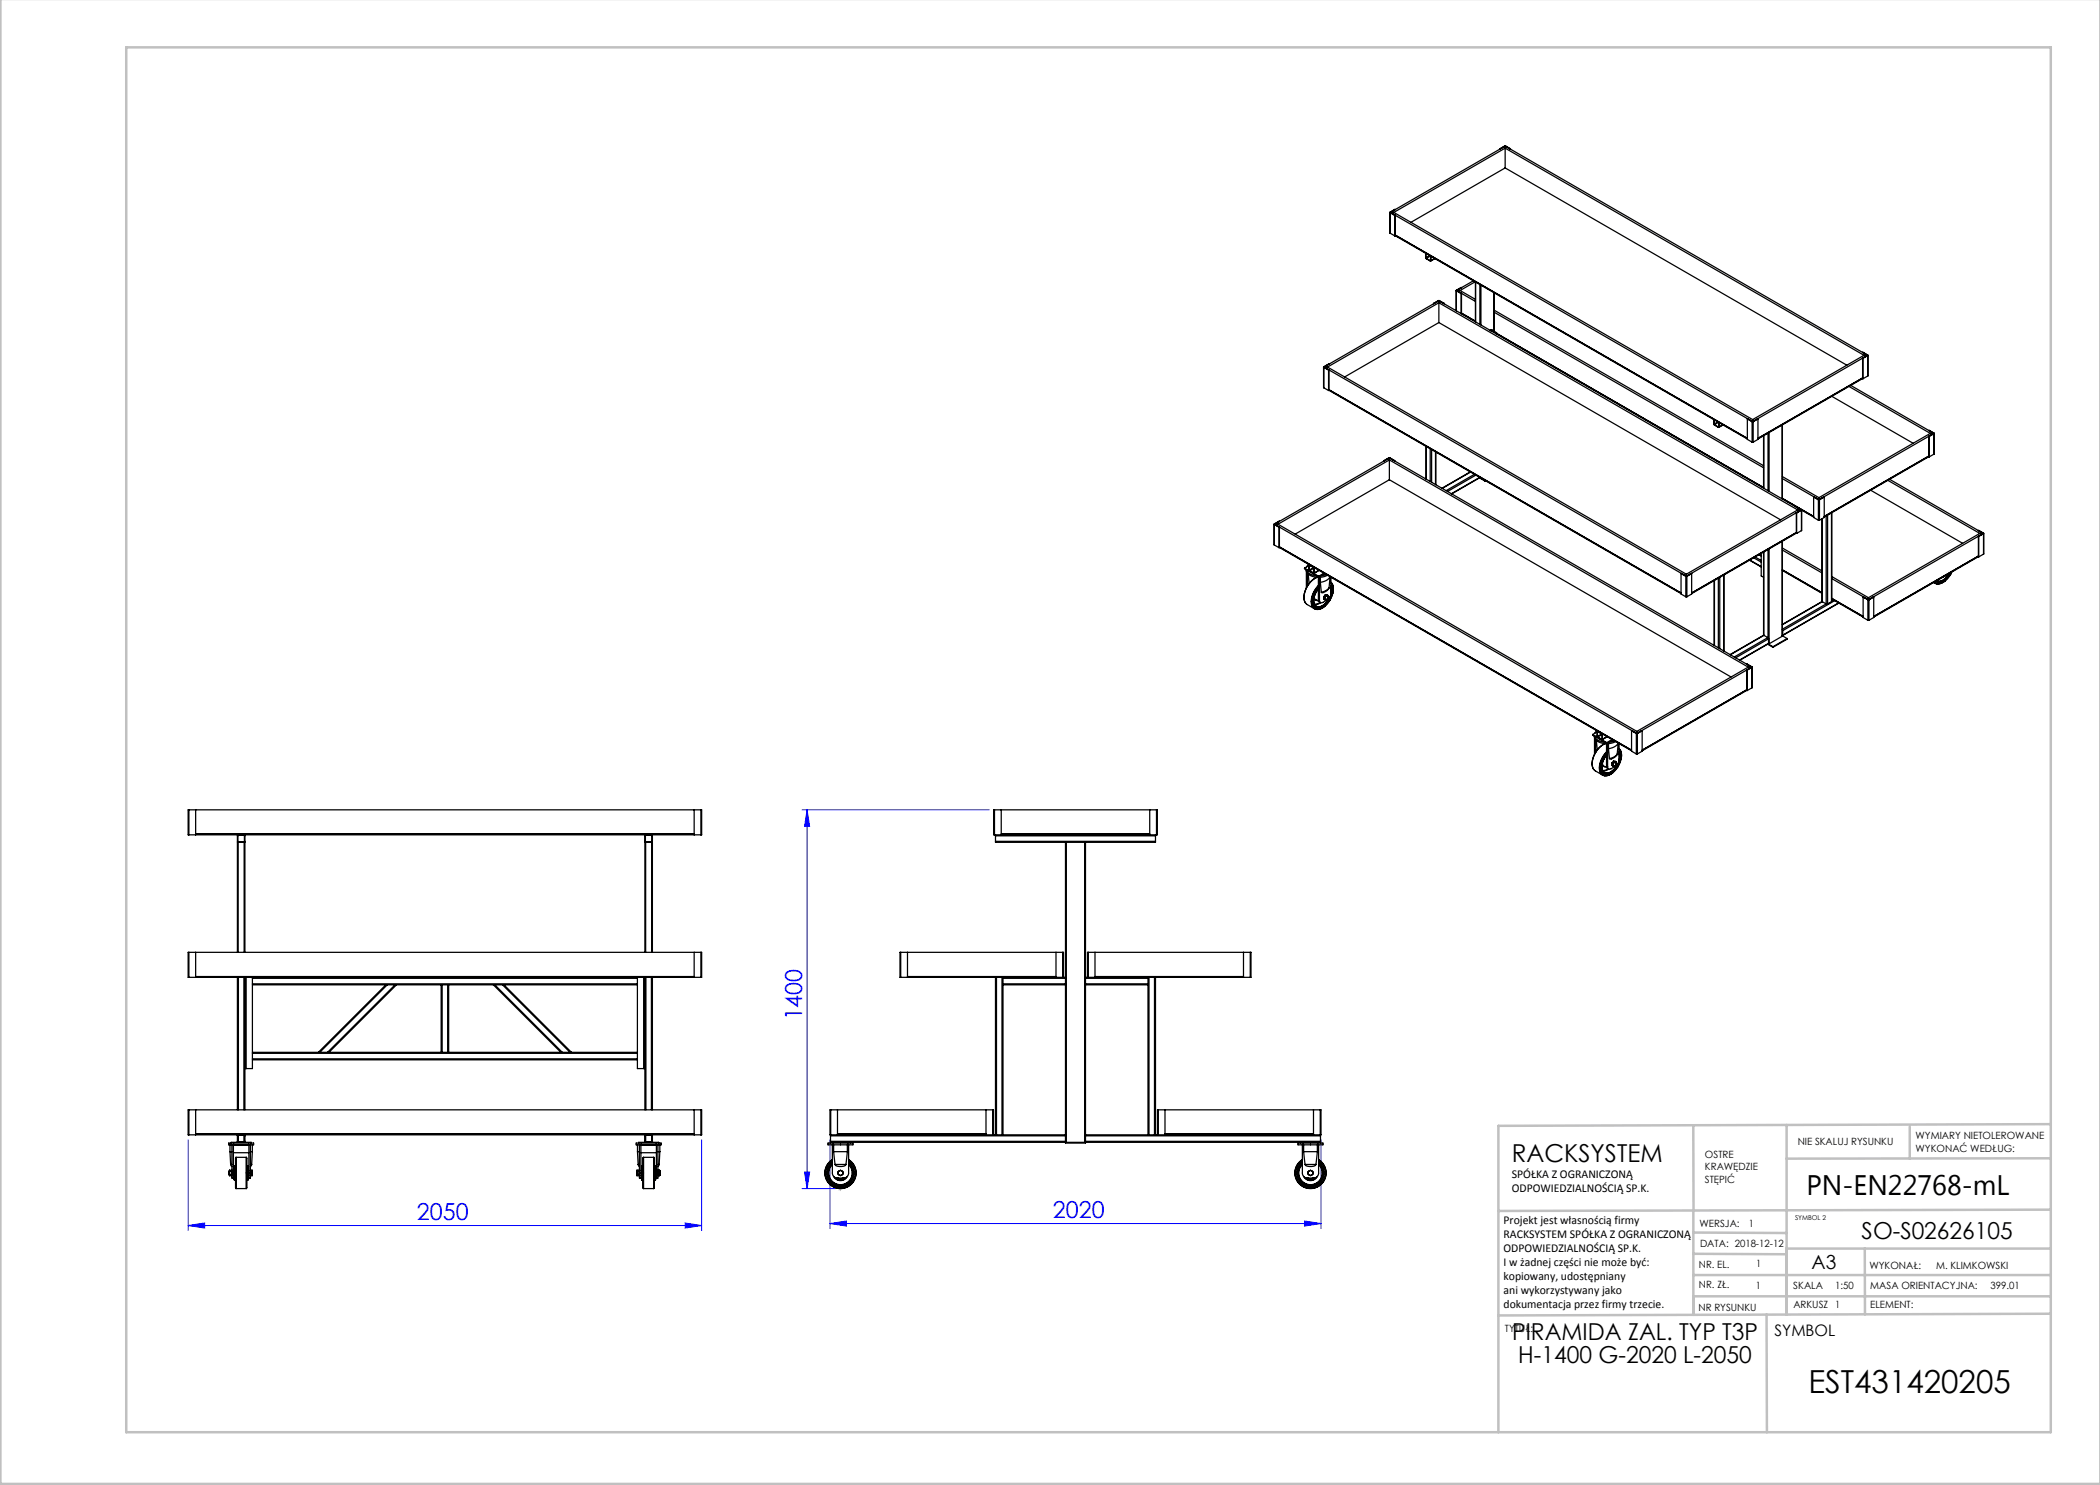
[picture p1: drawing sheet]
<svg xmlns="http://www.w3.org/2000/svg" width="420mm" height="297mm" viewBox="0 0 420 297" stroke-linecap="round" stroke-linejoin="round" font-family="sans-serif">
<path d="M167.7 237.4l.8 .7M167.7 238.1l.8-.7M168.1 238.2v-1M168.6 237.7h-1" fill="none" stroke="#c0c0c0" stroke-width=".2" stroke-dasharray="1.3 .6" stroke-dashoffset=".5" stroke-linecap="butt"/>
<g fill="none" stroke="#00f" stroke-width=".2">
<path d="M160.4 162h37.4M161.4 162l.5 3.3h-1zM161.4 162v75.7M37.6 228v18.1M140.3 228v18.1M160.4 237.7h6.7M160.9 234.4h1l-.5 3.3zM166 228v17.7M264.2 228v17.7M37.6 245.1l3.3-.5v1zM37.6 245.1h102.7M137 244.6l3.3 .5-3.3 .5z"/>
<path d="M166 244.7l3.3-.5v1zM166 244.7h98.2M260.9 244.2l3.3 .5-3.3 .5z"/>
</g>
<g fill="none" stroke="#c0c0c0" stroke-width=".5">
<path d="M.1 -.1v296.9h419.9M25.2 9.5h385v276.9h-385zM338.7 225.2v16.9M357.3 225v37.9M382 225.4v6.3M410.1 224.8l-110.4 .4v61.2M410.1 231.7h-52.8M338.7 259.3h71.5M338.7 255h71.5M338.7 250.8l18.6 .1M338.7 246.5l18.6 .1M338.7 242.1v20.9"/>
<path d="M373 249.7v13.2M410.1 241.9l-110.4 .3M410.2 249.7h-52.9v13.2M353.3 262.9l.1 23.5M410.2 262.7l-110.5 .4"/>
</g>
<g fill="#00f">
<path d="M160.9 234.4h1l-.5 3.3zM161.4 162l.5 3.3h-1z"/>
<path d="M260.9 244.2l3.3 .5-3.3 .5zM166 244.7l3.3-.5v1z"/>
<path d="M37.6 245.1l3.3-.5v1zM137 244.6l3.3 .5-3.3 .5z"/>
</g>
<g fill="none" stroke="#000" stroke-width=".25">
<path d="M300 29.7l1-.4 1.1 .4M300 29.7l1-.5 1.1 .5M300 29.7v.1M301 29.2l72.5 41.9M301 29.2v4.4M301 33.6l68.4 39.4M301 29.2l-23 13.3M301 33.6l-18.8 10.9M302.1 29.7v.1M278 42.5v4.1M278 42.5v-.1l1-.5-.8 .6M278 46.6l1 .6"/>
<path d="M278 42.5l1 .6M278 42.5l72.5 41.8M278 42.5h.8M278.8 42.5l71.7 41.4M278.8 42.5l22.2-12.9 71.8 41.5M279 43.1v4.1M279 43.1v4M279 47.1v.1M279 47l70.5 40.7M279 47.1l70.5 40.7M285.1 50.7l.1 1 .9 .5 .1-.1M285.2 51.5l.1 .2"/>
<path d="M285.2 50.7v.8M285.3 51.7l.8-.5v.9M285.3 51.7l.7 .4M285.9 51.1l-.7 .4M286.1 52.1h-.1M286.2 51.3v.8M286.9 51.7l-.7 .4M287 51.7l-.9 .5M291.2 58.1l.1 4.1M291.3 58.1l3.8 2.2M291.3 58.1h.7M291.4 58.2l.9-.7-1.1 .6 1 .6"/>
<path d="M292 58.1l3.1 1.8M292.2 58.7v4M292.2 58.7l.1 4.1M294.7 56.2l-3.4 1.9M295 56.4l-3 1.7M295.1 56.4v8M296 56.9v8M296.2 57v8M298.8 58.5v7.7M298.8 58.6v7.7M264.7 73.4l.1 4.2M264.8 73.5v-.2l1-.5-.9 .7"/>
<path d="M264.8 73.5v4.1M264.8 73.5l.9 .5M264.8 77.6l.9 .5M264.8 73.4l72.5 41.9M264.8 73.4h.7M265.5 73.4l71.8 41.4M265.5 73.4l22.3-12.8 71.7 41.4M265.7 74v4.1M265.7 74l.1 4.1M265.8 78.1h-.1M265.8 77.9l70.4 40.7M265.8 78.1l70.4 40.6"/>
<path d="M286.7 60.7l1.1-.5 1 .5M286.7 60.7l1.1-.6 1 .6M286.7 60.7v.1M287.8 60.1l72.5 41.9M287.8 60.1v4.4M287.8 64.5l68.3 39.5M287.8 60.1l-23 13.3M287.8 64.5l-18.9 10.9M288.8 60.7v.1M292.3 62.6l2.8 1.6M298.1 66l-.1 .1M298.1 66l.1 .1"/>
<path d="M298.2 66.1h.1M298.2 66.1h-.1M298.2 66.1v.1M298.3 66.1l.9 .5M298.3 66.1v.1M298.4 66h-.3M298.4 66l-.1 .1M298.4 66l.9 .5M298.8 62.5l53.9 31.1M298.8 62l53.9 31.1M299.2 66.6v.1M299.3 66.7l53.4 30.8"/>
<path d="M299.3 66.5l-.1 .1M299.3 66.5v.3M366.4 79.3l16.2 9.4M369.8 77.3l16.3 9.4M370.1 77.1l16.7 9.6M372.5 70.5l1 .5v.1M372.5 71.6l.1 .1M372.5 71.6v4.1M372.5 75.7l.1 .1M372.5 75.6l-20.9 12.1M372.5 75.7l-20.9 12.1M372.6 71.7v4.1"/>
<path d="M372.8 71.1l-22.3 12.8M372.8 71.1h.7M373.4 71l-.9 .6M373.5 71.1l-23 13.2M373.5 71.1l-.9 .6M373.5 71.1v4.1M373.5 75.2l-.9 .6M373.6 71.1l-.1 4.1M276.8 92.1l1.1-.6 1 .6M276.8 92.1v.1M277.9 91.6l72.5 41.8M277.9 91.6l-23 13.2"/>
<path d="M277.9 91.6v4.3M277.9 95.9l68.3 39.5M277.9 95.9l-18.9 10.9M278 91.6l-1.2 .5M278.9 92.1v.1M285.2 89.3v6.5M285.3 89.3v6.5M286 89.8v6.5M286.3 89.9v6.6M287.1 90.4v6.5M287.2 90.4v6.5M294 94.4l-5.6 3.2"/>
<path d="M294.1 94.4l-5.7 3.3M294.9 94.9l-5.7 3.2M295.2 95l-5.7 3.3M295.9 95.6l1.1 .6M295.9 95.5l-5.6 3.2M296 95.5h.1M296 95.5l-5.7 3.3M297 96.1v.1M297 96.1h.1M297.1 96.1l-.1 .1M342.8 83.9v1l.9 .6 .1-.1M342.8 84.8l.1 .1"/>
<path d="M342.8 84v.8M342.9 84.9l.8 .5M343.6 84.4l-.8 .4M343.7 84.5l-.8 .4M343.7 85.3v.1M343.7 84.5v.8M343.8 84.5v.9M344.6 85l-.8 .4M344.6 85l-.8 .5M349.5 83.8v4.1l.9 .5M349.5 83.8l.9 .5M349.5 83.8h.1"/>
<path d="M350.4 84.3h.2M350.4 88.4h.2M350.4 84.3v4.1M350.5 83.9v.4M350.6 84.3v4.1M351.6 83.8l-1.2 .5M351.6 83.8l-1 .5M351.6 83.8v4.1l-1 .5M352.7 87.1v10.5M352.8 87.1v10.6M353.6 86.6v11.5M353.8 86.5v11.8"/>
<path d="M356.4 85v14.8M356.5 85v14.8M356.5 95.7l7.3 4.2M356.5 99.7l6.2 3.6M356.5 95.3l7.3 4.2M362.7 99.4l1 .6M362.7 99.4v4.1l1 .5M362.8 99.4h-.1M363.7 100h.2M363.7 99.9h.2M363.7 100v4M363.8 99.5v.4"/>
<path d="M363.9 100v4M364.8 99.4h.1M364.8 99.4l-.9 .6M364.8 99.4v4.1l-.9 .5M374.1 98l18.4 10.7M377.6 96.1l18.4 10.6M377.9 95.9l18.8 10.8M385.8 86.1l1 .5v.1M385.8 87.2v.1M385.8 87.2v4.2v-4.1M385.8 91.2l-21 12.1M386.1 86.7l-22.3 12.8"/>
<path d="M386.1 86.7h.7M386.7 86.6l-.9 .6M386.8 86.7l-23 13.2M386.8 86.7l-1 .6M386.8 86.7v4.1M386.8 90.8l-22 12.6M254.8 104.8l.1 4.2M254.9 104.9l.9 .6M254.9 104.9v4.1M254.9 109l.9 .5M254.9 104.8l72.5 41.9M254.9 104.8h.7"/>
<path d="M255 104.8v.1M255.6 104.8l71.8 41.5M255.6 104.8l22.3-12.8 71.7 41.4M255.8 105.5v4M255.8 105.5l.1 4M255.9 104.3l-1 .5v.1M255.9 109.5h-.1M255.9 109.4l70.4 40.6M255.9 109.5l70.4 40.7M260.9 118.7l-.1 1.1 .3 .8M260.9 113.6v.1l2.8 1.7M260.9 113.6l2.8 1.7"/>
<path d="M261.3 114.3v3.3M261.4 117.4l-.5 1.3M261.5 114.7v2.5M261.7 114.8v.3M261.7 115.1l.1 1.6M261.7 112.9l-.4 .5M261.8 114.9l-.1 .2M261.8 113.1l-.9 .5M261.9 114v.1M261.9 113.1v.9M261.9 113h-.1M261.9 113.1h.1"/>
<path d="M261.9 113.1l.8 .4M261.9 114.1l.8 .5M262.5 116l-1.1 1.3M262.7 113.5l.1 .1M262.7 113.5l-.8 .5M262.8 114.5l-.1 .1M262.8 113.6v.9M262.8 113.6l-.9 .5M262.8 119.6l.2 .4 .4 .1M262.8 113.7l-.1-.2-.9-.5v1l.1 .2M262.8 114.6l-.1 .1M262.8 113.7v.9"/>
<path d="M262.9 119.3l.1 .6 .8 .4M263 113.6l-.2 .1M263.4 115.5l-.9 .5M263.4 115.5a4.3 4.3 0 0 0-2.4 5l.4 .4 1.5 .8M263.7 117.1a3.9 3.9 0 0 0-1.1 4.4 1.6 1.6 0 0 0 2.3-.2M263.7 119.9l.1 .4 .3 .2M263.7 117.2a3.8 3.8 0 0 0-1.1 4.3 1.59 1.59 0 0 0 2.4-.2M263.7 115.5v4.4M263.7 119.9l.2 .2M263.7 115.3v.1M263.8 114.1l-1 .5M263.8 114.1l-1 .6"/>
<path d="M263.9 115.5v4.6M264.1 116.5l1.1-.4 .8-.8-.2 2.2M264.1 115.5v1M264.1 116.5l.2 1.9M264.7 119.4v.4l.2 .1M264.7 119.4l.2 .1M264.8 114.6l-1.1 .7M264.9 114.7l-1.2 .7M264.9 119.5l.1 .2M264.9 119.9l.2 .1M265 119.7l.1 .3M265 119.7l-.1 .2"/>
<path d="M265.1 118.9l.2 .2M265.1 118.9l.5 .2M265.1 118.9l-.4 .5M265.1 119.3l-.2 .2M265.1 119.3l-.1 .4M265.2 114.9l-1.1 .3M265.3 119.1l-.2 .2M265.3 119.1h.2M265.5 119.8l-.4 .2M265.5 119.1l-.4 .2M265.5 119.1l.1 .2M265.5 115a3.4 3.4 0 0 1-4.2-.6l-.1-.5a2.26 2.26 0 0 0 2.2 1.3"/>
<path d="M265.6 119.1h-.1M265.6 119.1v.2M265.6 119.3l-.1 .5M265.8 117.5a1.5 1.5 0 0 1-1.5 1v-.1M265.8 117.5l-.6 .6-.9 .3M265.8 119.7a2.32 2.32 0 0 1-2.5 1.5l-.4-.4M266 120l-.1 .2M266.1 119.3a2.78 2.78 0 0 1-2.7 2 1.67 1.67 0 0 1-.5-2.2l.8-1.3a3.3 3.3 0 0 0-.8 3M266.2 116.5a2.14 2.14 0 0 1 .4 2.1M266.2 115.5l-.1 3.6-.4 .7-1.1 .7a.43 .43 0 0 1-.5 0 .43 .43 0 0 1-.2-.4M266.2 116.5a3.2 3.2 0 0 1-.3 3.7l-.9 1.1M266.2 116.7a3.3 3.3 0 0 1-.8 4 1.84 1.84 0 0 1-2.6 .8 3.4 3.4 0 0 1 .9-4.1"/>
<path d="M266.2 117.1a3.5 3.5 0 0 1-2.5 4.4 1.36 1.36 0 0 1-1-2l.4-1 .6-.9-.7 1.2-.3 1.4M266.2 117.2a3.5 3.5 0 0 1-2.6 4.3l-.4-.2-.3-.3-.2-.8M266.2 117.4a2.43 2.43 0 0 1-.1 1.7M266.2 117.5v1.2M336.2 114.7l1 .6M336.2 114.7v4.1l1 .6M336.3 114.7h-.1M337.2 115.3h.2M337.2 119.4h.2M337.2 115.3v4.1M337.3 114.8v.5M337.4 115.3v4.1"/>
<path d="M338.3 114.7l-1.1 .5M338.3 114.7l-.9 .6M338.3 114.7v4.1l-.9 .6M342.8 116.1v13M342.9 116.1v13M343.7 115.6v14M344 115.5v14.2M344.7 115v15.2M344.8 115v15.2M349.9 112l2.3 1.4M350 112l2.2 1.3M350.7 111.6l1.5 .8"/>
<path d="M351 111.4l1.2 .7M351.8 110.9l.4 .3M351.9 110.9l.3 .2M352.2 110.7v4.5l.5 .3M352.7 110.4v16.7M352.8 110.4v16.7M353.6 109.9v17.6M353.8 109.8v19M356.4 108.3v19M356.5 108.2l-.1 19.1M356.5 110l7.9 4.6M356.5 114l7.9 4.5"/>
<path d="M356.5 109.6l7.9 4.6M356.5 114.1l7.9 4.6M359.3 101.4l1 .5v.1M359.3 102.6h.1M359.3 102.6v4M359.3 106.6v.1M359.3 106.5l-21 12.1M359.3 106.6l-21 12.1M359.3 102.6v4.1M359.5 102l-22.2 12.8M359.5 102h.8M360.1 101.9l-.8 .7"/>
<path d="M360.3 102l-23 13.3M360.3 102l-1 .6M360.3 102v4.1M360.3 106.1l-1 .6M360.3 102l2.4 1.4M363.7 104h.2M364.4 103.8l.1 16.5M364.5 103.7v16.6M365.2 103.2v17.6M365.5 103v17.8M366.3 102.6v17.7M366.4 102.5l-.1 17.8"/>
<path d="M366.4 115.7l7.3 4.3M366.4 119.7l6.2 3.6M366.4 115.3l7.3 4.2M366.4 119.8l6.2 3.6M366.7 120l-.3 .1M372.6 119.4l1 .6M372.6 119.4v4.1l1 .6M372.7 119.4h-.1M373.6 120h.2M373.6 120v4.1M373.7 119.5v.5M373.8 120v4.1"/>
<path d="M374.7 119.4l-1.1 .5M374.7 119.4l-.9 .6M374.7 119.4v4.1l-.9 .6M387.3 116.2v.1M388.7 115.4h.1M389 116.2a1.69 1.69 0 0 1-2.2 .3l.2 .1M389.1 116.2a1.67 1.67 0 0 1-2.3 .3M389.6 114.8v.1M389.9 114.7a2.23 2.23 0 0 1-2.5 1.5v-.1a2.08 2.08 0 0 0 2.4-1.3v-.1M390 115.1l-.9 1.1M390 114.6a2.5 2.5 0 0 1-2.6 1.7l-.1-.1M390 114.6a2.6 2.6 0 0 1-2.6 1.7l-.2-.1"/>
<path d="M390.1 114.9l-.1 .2M390.3 114.4a2.98 2.98 0 0 1-3 2.2l-.3-.2M390.4 114.4l-.4 .7M395.7 106.1l1 .5v.1M395.7 111.3l-21 12.1M395.7 107.3h.1M395.7 107.3v4M395.7 111.3v.1M395.7 111.2l-21 12.1M395.7 107.3v4.1M396 106.7l-22.3 12.8M396 106.7h.7"/>
<path d="M396.6 106.6l-.9 .7M396.7 106.7l-23 13.3M396.7 106.7l-1 .6M396.7 106.7v4.1M396.7 110.8l-1 .6M262.6 120.2l.2 .7 .4 .4M263.2 121.3v.1M264 120.5l-.6 .3h-.5M264.1 120.5l-.5 .3-.7 .1M349.4 138l-21 12M349.4 134h.1M349.4 134v4.1"/>
<path d="M349.4 138.1h.1M349.4 138.1l-21 12.1M349.6 133.4l-22.2 12.9M349.6 133.4h.8M350.4 133.4l-23 13.3M350.4 133.5v-.1l-1-.6 .9 .6-.9 .6M350.4 137.6l-1 .5M350.4 133.5l-1 .5M350.4 133.5v4.1M350.4 133.4v4.2M352.7 127.1h.1M352.7 127.1l-6.7 3.8"/>
<path d="M352.8 127.1l.8 .4M352.8 127.1l-6.7 3.9M353.5 128.8l1.1 .7M353.6 127.5l.1 .3M353.6 127.5l-6.7 3.9M353.7 128.7l-5.7 3.3M353.7 127.8v.9M353.7 127.8l-6.6 3.8M353.7 128.7l-5.8 3.3M353.8 128.8h-.2l1 .5M354.6 129.3v.2M356.4 127.3l-2.6 1.5"/>
<path d="M356.5 126v.1M356.5 127.2l.9 .5M356.5 127v.1M356.5 126.1v.9M357.4 127.7v.1l-2.8 1.7M357.4 127.7l-2.8 1.6M364.4 120.3l-7.9 4.6M364.5 120.3l.7 .5M364.5 120.3l-8 4.6M365.2 120.8h.3M365.2 120.8l-8.7 5M366.3 120.3l-.8 .5"/>
<path d="M366.9 120.1l-10.4 6M367.7 120.6l-11.2 6.4M367.8 120.6l-11.3 6.5M373.6 124.1h.2M318.5 152l-.1 1.1 .4 .8M318.5 146.9l2.9 1.6M318.5 146.9v.1l2.9 1.6M318.8 153.9l1.7 1.1M318.9 147.2a1.91 1.91 0 0 0 2.1 1.5l1.2-.1 .9-.3M318.9 147.2a2.2 2.2 0 0 0 2.1 1.2M318.9 147.5v3.4M319 150.6l-.5 1.4"/>
<path d="M319.1 150.6a4.2 4.2 0 0 1 1.9-1.9 4.4 4.4 0 0 0-2.3 5l.1 .2M319.1 147.9v2.6M319.3 148.1v.2M319.3 148.3l.2 1.7M319.4 146.2l-.5 .5M319.4 148.2l-.1 .1M319.4 146.4l-.9 .5M319.5 147.3l.1 .1M319.5 146.4v.9M319.5 146.2h.1M319.6 146.3h-.2v1l.2 .2M319.6 146.3l-.1 .1"/>
<path d="M319.6 146.3l.7 .5M319.6 147.4l.7 .5M320.3 153.4l.1 .8 .4 .4M320.3 146.7l.2 .3M320.3 146.8l.1 .1M320.3 146.8l-.8 .5M320.4 147.8l-.1 .1M320.4 146.9v.9M320.4 146.9l-.8 .5M320.4 152.9l.2 .3 .4 .2M320.5 147.9h-.2M320.5 147v.9"/>
<path d="M320.5 152.6l.2 .6 .7 .3M320.6 146.9l-.1 .1M321.3 151a2.99 2.99 0 0 0-.6 3.4 1.59 1.59 0 0 0 2.2-.7l.5-.8M321.3 153.2l.1 .4 .3 .2-.5 .3-.6 .1M321.3 150.4a3.9 3.9 0 0 0-1.1 4.3l.7 .5M321.3 150.5a3.8 3.8 0 0 0-1 4.2 1.89 1.89 0 0 0 2.7-.6l.5-.6M321.3 151a2.82 2.82 0 0 0-.5 3.5 1.67 1.67 0 0 0 2.2-.8l.7-1.1M321.3 153.2l.2 .1M321.3 148.7v4.5M321.4 148.5v.1M321.4 147.3l-.9 .6M321.5 147.4l-1.1 .5"/>
<path d="M321.5 148.7v4.6M321.7 153.7l-.6 .3-.6 .1M321.7 149.7l1.3-.4 .6-.7-.2 2.2M321.7 148.7v1M321.7 149.7l.2 2M322.4 152.6l.2 .2M322.4 152.6v.5l.2 .1M322.4 147.9l-1 .6M322.5 148l-1.1 .6M322.6 154.5l-.8 .5-.9 .2M322.6 152.8v.2M322.6 153.2h.2"/>
<path d="M322.6 153l.2 .2M322.6 153v.2M322.7 152.2l.2 .1M322.7 152.2l-.3 .4M322.7 152.2l.5 .2M322.8 152.6l-.2 .2M322.8 152.6l-.2 .4M322.9 148.2l-1.2 .2M322.9 152.3l-.1 .3M322.9 152.3l.2 .1M323.1 153l-.3 .2M323.1 152.4l-.3 .2"/>
<path d="M323.1 152.4l.2 .2M323.2 152.4h-.1M323.2 152.4l.1 .2M323.3 152.6l-.2 .4M323.4 150.8a1.5 1.5 0 0 1-1.5 .9M323.4 150.8l-.6 .6-.9 .3M323.7 153.2l-.2 .3M323.8 149.7a2.14 2.14 0 0 1 .4 2.2v-1.4zM323.8 148.7v3.7l-.5 .7-1.1 .6a.43 .43 0 0 1-.5 .1 .43 .43 0 0 1-.2-.5M323.8 150a3.3 3.3 0 0 1-.7 4 1.84 1.84 0 0 1-2.6 .7 3.4 3.4 0 0 1 .8-4M323.8 150.4a3.5 3.5 0 0 1-2.5 4.4 1.36 1.36 0 0 1-1-2l.4-1 .6-.9M323.8 150.4a3.5 3.5 0 0 1-2.5 4.3 1.4 1.4 0 0 1-.9-2l.4-1 .5-.8"/>
<path d="M323.8 150.6a2.43 2.43 0 0 1 0 1.8M323.8 150.8v1.2M324.2 151.9l-.7 1.6M326.3 146.2l1.1 .5 1-.5M326.3 146.2l1 .5M326.3 146.2v4l1 .6M327.3 146.7h.2M327.3 150.8h.2M327.3 146.7v4.1M327.4 146.3v.4M327.5 146.7v4.1M328.4 146.2l-.9 .5"/>
<path d="M328.4 146.2v4l-.9 .6M37.8 162h-.2v5h.2M37.8 162v5M37.8 167h102.4M37.8 162h102.4M39.1 162v5M39.1 166.8h99.7M47.6 167.1h1.3v1.2h-1.3zM47.7 167l-.2 .2v1.1l.2 .2 1.2-.1 .1-1.3-.2-.1M129.1 167.1h1.3v1.2h-1.3zM129.2 167l-.2 .2v1.1l.2 .2 1.2-.1 .1-1.3-.2-.1M138.8 162v5"/>
<path d="M140.2 162h.1v5h-.1M140.2 162v5M198.9 162h-.2v5h.2M198.9 167h32.4M198.9 162h32.4M198.9 162v5M199.1 168.3v.2h14M199.1 167v.2M199.1 168.3h32M199.1 167.2v1.1M199.1 167.2h32M200.2 166.8h29.7"/>
<path d="M200.2 162v5M213.1 168.5h.1M213.1 168.5v27M213.2 168.5h3.7M213.2 168.5v60M216.9 168.5h.2M216.9 168.5v60M217.1 168.5v27M229.9 162v5M231.1 168.3v.2h-14M231.1 167v.2M231.1 167.2v1.1"/>
<path d="M231.3 162h.1v5h-.1M231.3 162v5M37.8 190.5h-.2v5h.2M37.8 190.5v5M37.8 195.5h102.4M37.8 190.5h102.4M39.1 190.5v5M39.1 195.3h99.7M47.5 190.5v-22h.1v22M47.5 195.5v26.5M47.7 195.5v26.5M48.8 195.5v26.5"/>
<path d="M48.8 190.5v-22h.2v22M49 195.5v26.5M49.2 195.5v18.2M50.5 197h26.7M50.5 195.5v18.2h-1.3M50.5 196.8h77M50.5 195.7h77M77.2 197h.3M77.2 197l-13.5 13.5M77.5 197h1.5M77.5 197l-13.5 13.5M79 197h.3"/>
<path d="M79 197l-13.5 13.5M79.3 197h8.9M79.3 197l-13.5 13.5M88.2 197h.2M88.2 197v13.5M88.4 197h1.1M88.4 197v13.5M89.5 197h.2M89.5 197v13.5M89.7 197h9M89.7 197v13.5M98.7 197h.3"/>
<path d="M98.7 197l13.5 13.5M99 197h1.5M99 197l13.5 13.5M100.5 197h.3M100.5 197l13.5 13.5M100.8 197h26.7M100.8 197l13.5 13.5M127.5 195.5v18.2h1.2M128.7 195.5v18.2M129 190.5v-22h.1v22M129 195.5v26.5M129.2 195.5v26.5"/>
<path d="M130.3 195.5v26.5M130.3 190.5v-22h.2v22M130.5 195.5v26.5M138.8 190.5v5M140.2 190.5h.1v5h-.1M140.2 190.5v5M180.1 190.5h-.1v5h.1M180.1 195.5h32.4M180.1 190.5h32.4M180.1 190.5v5M181.5 195.3h29.7M181.5 190.5v5"/>
<path d="M199.1 195.5v31.5M199.3 195.5v31.5M200.4 195.5v31.5M200.6 195.5v.2M200.6 196.8v.2M200.6 197h12.5M200.6 196.8h12.5M200.6 195.7h12.5M200.6 195.7v1.1M200.6 197v30M211.2 190.5v5M212.5 190.5h.2v5"/>
<path d="M212.5 195.5h.2M212.5 190.5v5M212.7 195.5h.4M213.1 195.5v.2M213.1 196.8v.2M213.1 195.7v1.1M213.1 197v30M217.1 195.5v.2M217.1 196.8v.2M217.1 195.5h.4M217.1 197h12.5M217.1 196.8h12.5"/>
<path d="M217.1 195.7h12.5M217.1 195.7v1.1M217.1 197v30M217.5 195.5h.1M217.6 190.5h-.1v5M217.6 195.5h32.4M217.6 190.5h32.4M217.6 190.5v5M219 195.3h29.7M219 190.5v5M229.6 195.5v.2M229.6 196.8v.2"/>
<path d="M229.6 195.7v1.1M229.6 197v30M229.8 195.5v31.5M230.9 195.5v31.5M231.1 195.5v31.5M248.7 190.5v5M250 190.5h.2v5h-.2M250 190.5v5M49 213.7h.2M50.5 212h77M50.5 210.5h13.2M50.5 211.8h77"/>
<path d="M50.5 210.7h77M63.7 210.5h.3M64 210.5h1.5M65.5 210.5h.3M65.8 210.5h22.4M88.2 210.5h.2M88.4 210.5h1.1M89.5 210.5h.2M89.7 210.5h22.5M112.2 210.5h.3M112.5 210.5h1.5M114 210.5h.3"/>
<path d="M114.3 210.5h13.2M128.7 213.7h.3M37.8 222h-.2v5h.2M37.8 222h102.4M37.8 227h102.4M37.8 222v5M39.1 222v5M39.1 226.8h99.7M45.9 234.2v.4M45.9 234.6v.4M45.9 235v.1M45.9 234.3v.6"/>
<path d="M45.9 234.2v.1M45.9 234.6v.3M45.9 234v.2M45.9 234.3v.3M45.9 234h.5M45.9 234.3h.5M45.9 234.9v.1M45.9 234.9h.5M45.9 235.1h.5M46 230.3h.4M46 230.3l.1 2.6M46 229v1.3"/>
<path d="M46.1 232.9l.3 .4M46.1 232.9h.3M46.2 228.6h-.5v.4h5v-.4h-.5M46.2 228.6h4M46.2 228.6v-.1h4v.1M46.4 234v.1M46.4 234v.3M46.4 234.3v.3M46.4 234.9v.2M46.4 234.6v1h.3v-1M46.4 235.1h.1M46.4 234.6v.3"/>
<path d="M46.4 234.6h.3M46.4 229v5.6M46.7 234.1h.1M46.7 235.1h.1M46.7 229h3.1M46.7 230.5h3.1M46.7 229v5.6M46.9 233.2v2.8M46.9 236h.2M47.1 233.2h-.2M47.2 237.7h.1M47.2 231.5v6.2"/>
<path d="M47.2 231.5h.1M47.2 237.7h2M47.2 231.5h2M47.5 228.3l.2 .2M47.5 227v1.5M47.6 227.1h1.3v1.2h-1.3zM47.6 227h.1M47.6 227.1v1.3M47.6 228.5h.1M47.7 227l-.2 .2M48.8 227l.2 .2M48.8 227h.1"/>
<path d="M48.8 227.1v1.3M48.8 228.5h.1M49 228.3l-.2 .2M49 227v1.5M49.2 231.5h.1M49.2 231.5v6.2M49.3 237.7h-.1M49.3 231.5v6.2M49.4 233.2h.2M49.6 233.2v2.8M49.6 236h-.2M49.6 234.1h.2"/>
<path d="M49.6 235.1h.2M49.8 234.6h.3v1h-.3zM49.8 229v5.6M50.1 230.3h.4M50.1 232.9h.2M50.1 235h.1M50.1 234.2h.1M50.1 229v6.1h.3M50.1 234h.3M50.1 234.3h.3M50.1 234.9h.3M50.3 232.9l-.2 .4"/>
<path d="M50.4 234l.1 .2M50.4 234.9l.1 .1M50.4 234.3l.1 .3M50.5 234.2l-.1 .1M50.5 235l-.1 .1M50.5 234.6l-.1 .3M50.5 234.6v.4M50.5 234.2v.4M50.5 230.3l-.2 2.6M50.5 229v1.3M127.4 234.6v.4M127.4 234.2v.4"/>
<path d="M127.4 235v.1M127.4 234.3v.6M127.4 234.2v.1M127.4 234.6v.3M127.4 234v.2M127.4 234h.5M127.4 234.3h.5M127.4 234.9h.5M127.4 235.1h.5M127.4 234.3v.3M127.4 234.9v.1M127.5 230.3h.4"/>
<path d="M127.5 229v1.3M127.5 230.3l.1 2.6M127.6 232.9l.3 .4M127.6 232.9h.3M127.7 228.6h-.5v.4h5v-.4h-.5M127.7 228.6h4M127.7 228.6v-.1h4v.1M127.9 234v.1M127.9 234v.3M127.9 234.3v.3M127.9 234.9v.2M127.9 234.6v1h.3v-1"/>
<path d="M127.9 235.1h.1M127.9 234.6v.3M127.9 234.6h.3M127.9 229v5.6M128.2 234.1h.1M128.2 235.1h.1M128.2 229v5.6M128.2 229h3.1M128.2 230.5h3.1M128.4 233.2v2.8M128.4 236h.2M128.6 233.2h-.2"/>
<path d="M128.7 237.7h.1M128.7 231.5v6.2M128.7 231.5h.1M128.7 237.7h2M128.7 231.5h2M129 228.3l.2 .2M129 227v1.5M129.1 227.1h1.3v1.2h-1.3zM129.1 227h.1M129.1 227.1v1.3M129.1 228.5h.1M129.2 227l-.2 .2"/>
<path d="M130.3 227l.2 .2M130.3 227h.1M130.3 227.1v1.3M130.3 228.5h.1M130.5 228.3l-.2 .2M130.5 227v1.5M130.7 231.5h.1M130.7 231.5v6.2M130.8 237.7h-.1M130.8 231.5v6.2M130.9 233.2h.2M131.1 233.2v2.8"/>
<path d="M131.1 236h-.2M131.1 234.1h.2M131.1 235.1h.2M131.3 234.6h.3v1h-.3zM131.3 229v5.6M131.6 230.3h.4M131.6 232.9h.2M131.6 235h.1M131.6 234.2h.1M131.6 229v6.1h.3M131.6 234h.3M131.6 234.3h.3"/>
<path d="M131.6 234.9h.3M131.8 232.9l-.2 .4M131.9 234.3l.1 .3M131.9 234.9l.1 .1M131.9 234l.1 .2M132 234.6l-.1 .3M132 235l-.1 .1M132 234.2l-.1 .1M132 234.6v.4M132 234.2v.4M132 230.3l-.2 2.6M132 229v1.3"/>
<path d="M138.8 222v5M140.2 222h.1v5h-.1M140.2 222v5M166.1 228.6h-.5v.4h5v-.4h-.5M166.1 228.6h4M166.1 228.3v.2M166.1 227v.2M166.1 228.5h98M166.1 227.2v1.1M166.1 228.5v.1M166.1 228.3h47M166.1 227.2h47"/>
<path d="M166.1 222h-.1v5h.1M166.1 222h32.4M166.1 227h32.4M166.1 222v5M166.5 229v5.6a1 1 0 0 0 1 1h1.2a1 1 0 0 0 1-1v-5.6M166.5 232.5a2.63 2.63 0 0 0-.3 3.9 2.63 2.63 0 0 0 3.8 0 2.63 2.63 0 0 0-.3-3.9M166.5 232.1a2.94 2.94 0 0 0-.6 4.4 2.94 2.94 0 0 0 4.4 0 2.94 2.94 0 0 0-.6-4.4M166.5 232.5a2.66 2.66 0 0 0-.4 3.9 2.66 2.66 0 0 0 4 0 2.66 2.66 0 0 0-.4-3.9M166.5 231.9a3.1 3.1 0 0 0-.8 4.7 3.1 3.1 0 0 0 4.8 0 3.1 3.1 0 0 0-.8-4.7M166.5 232.6a2.53 2.53 0 0 0-.2 3.7 2.53 2.53 0 0 0 3.6 0 2.53 2.53 0 0 0-.2-3.7M166.5 232.7a2.5 2.5 0 0 0-.2 3.6 2.5 2.5 0 0 0 3.6 0 2.5 2.5 0 0 0-.2-3.6M166.5 232a3.1 3.1 0 0 0-.7 4.6 3.1 3.1 0 0 0 4.6 0 3.1 3.1 0 0 0-.7-4.6"/>
<path d="M166.5 232.8a2.42 2.42 0 0 0-.1 3.5 2.42 2.42 0 0 0 3.4 0 2.42 2.42 0 0 0-.1-3.5M166.5 232.9a2.34 2.34 0 0 0-.1 3.3 2.34 2.34 0 0 0 3.4 0 2.34 2.34 0 0 0-.1-3.3M166.7 230.3h2.8M166.7 230.3l.3 2.6M166.7 229v1.3M166.7 235.3a1.53 1.53 0 0 0 1.4 .8 1.53 1.53 0 0 0 1.4-.8M166.9 235.5a1.46 1.46 0 0 0 2.4 0M167 232.9h2.2M167 232.9a1.64 1.64 0 0 0 2.2 0M167.1 235.5a1.4 1.4 0 0 0 2 0M167.2 235.6a1.33 1.33 0 0 0 1.8 0M167.5 226.8h29.7"/>
<path d="M167.5 222v5M167.5 235.6l.6 .2 .6-.2M167.6 235.6l.5 .1 .5-.1M167.6 234.6l.3 .4M167.6 234.6v.3l.3 .1M167.9 235h.4M167.9 234.2l-.3 .4M167.9 234.2h.4M167.9 234.2l.2-.2 .2 .2M167.9 235l.2 .1 .2-.1M167.9 234.2l-.3 .1v.3M168.3 234.2l.3 .1v.3"/>
<path d="M168.3 234.2l.3 .4M168.6 234.6v.3l-.3 .1M168.6 234.6l-.3 .4M169.5 230.3l-.3 2.6M169.5 229v1.3M170.1 228.5v.1M197.2 222v5M198.5 222h.2v5M198.5 227h.2M198.5 222v5M198.7 227h.4M199.1 227h.2"/>
<path d="M199.3 227h1.1M200.4 227h.2M200.6 227h12.5M213.1 228.3v.3h4v-.3M213.1 227v.2M213.1 227.2v1.1M217.1 227v.2M217.1 227h12.5M217.1 227.2v1.1M217.1 228.3h47M217.1 227.2h47M229.6 227h.2"/>
<path d="M229.8 227h1.1M230.9 227h.2M231.1 227h.4M231.5 227h.1M231.6 222h-.1v5M231.6 222h32.4M231.6 227h32.4M231.6 222v5M233 226.8h29.7M233 222v5M260.1 228.6h4M260.1 228.6h-.5v.4h5v-.4h-.5"/>
<path d="M260.1 228.5v.1M260.5 229v5.6a1 1 0 0 0 1 1h1.2a1 1 0 0 0 1-1v-5.6M260.5 232.5a2.63 2.63 0 0 0-.3 3.9 2.63 2.63 0 0 0 3.8 0 2.63 2.63 0 0 0-.3-3.9M260.5 232.1a2.94 2.94 0 0 0-.6 4.4 2.94 2.94 0 0 0 4.4 0 2.94 2.94 0 0 0-.6-4.4M260.5 232.5a2.66 2.66 0 0 0-.4 3.9 2.66 2.66 0 0 0 4 0 2.66 2.66 0 0 0-.4-3.9M260.5 231.9a3.1 3.1 0 0 0-.8 4.7 3.1 3.1 0 0 0 4.8 0 3.1 3.1 0 0 0-.8-4.7M260.5 232.6a2.53 2.53 0 0 0-.2 3.7 2.53 2.53 0 0 0 3.6 0 2.53 2.53 0 0 0-.2-3.7M260.5 232.7a2.5 2.5 0 0 0-.2 3.6 2.5 2.5 0 0 0 3.6 0 2.5 2.5 0 0 0-.2-3.6M260.5 232a3.1 3.1 0 0 0-.7 4.6 3.1 3.1 0 0 0 4.6 0 3.1 3.1 0 0 0-.7-4.6M260.5 232.8a2.42 2.42 0 0 0-.1 3.5 2.42 2.42 0 0 0 3.4 0 2.42 2.42 0 0 0-.1-3.5M260.5 232.9a2.34 2.34 0 0 0-.1 3.3 2.34 2.34 0 0 0 3.4 0 2.34 2.34 0 0 0-.1-3.3M260.7 230.3l.3 2.6"/>
<path d="M260.7 230.3h2.8M260.7 229v1.3M260.7 235.3a1.53 1.53 0 0 0 1.4 .8 1.53 1.53 0 0 0 1.4-.8M260.9 235.5a1.46 1.46 0 0 0 2.4 0M261 232.9h2.2M261 232.9a1.64 1.64 0 0 0 2.2 0M261.1 235.5a1.4 1.4 0 0 0 2 0M261.2 235.6a1.33 1.33 0 0 0 1.8 0M261.5 235.6l.6 .2 .6-.2M261.6 235.6l.5 .1 .5-.1M261.6 234.6l.3 .4M261.6 234.6v.3l.3 .1"/>
<path d="M261.9 235h.4M261.9 234.2l-.3 .4M261.9 234.2h.4M261.9 234.2l.2-.2 .2 .2M261.9 235l.2 .1 .2-.1M261.9 234.2l-.3 .1v.3M262.3 234.2l.3 .1v.3M262.3 234.2l.3 .4M262.6 234.6v.3l-.3 .1M262.6 234.6l-.3 .4M262.7 222v5M263.5 230.3l-.3 2.6"/>
<path d="M263.5 229v1.3M264 222h.2v5h-.2M264 222v5M264.1 228.3v.2M264.1 227v.2M264.1 227.2v1.1M264.1 228.5v.1"/>
</g>
<text font-size="6.3" x="361.7" y="278.5">EST431420205</text>
<text font-size="5.6" x="361.3" y="239.1">PN-EN22768-mL</text>
<text font-size="4.9" x="302.4" y="232.4">RACKSYSTEM</text>
<g font-size="4.7" fill="#00f">
<text x="160.4" y="204.1" transform="rotate(-90 160.4 204.1)">1400</text>
<text x="83.4" y="244.1">2050</text>
<text x="210.6" y="243.7">2020</text>
</g>
<g font-size="4.7">
<text x="372.3" y="247.8">SO-S02626105</text>
<text x="302.4" y="268.1">PIRAMIDA ZAL. TYP T3P</text>
<text x="303.7" y="272.6">H-1400 G-2020 L-2050</text>
</g>
<text font-size="3.9" x="362.3" y="253.8">A3</text>
<text font-size="3.2" x="354.9" y="267.2">SYMBOL</text>
<g font-size="2.4">
<text x="302.4" y="235.6">SPÓŁKA Z OGRANICZONĄ</text>
<text x="302.4" y="238.4">ODPOWIEDZIALNOŚCIĄ SP.K.</text>
<text x="300.7" y="244.7">Projekt jest własnością firmy</text>
<text x="300.7" y="247.5">RACKSYSTEM SPÓŁKA Z OGRANICZONĄ</text>
<text x="300.7" y="250.3">ODPOWIEDZIALNOŚCIĄ SP.K.</text>
<text x="300.7" y="253.1">I w żadnej części nie może być:</text>
<text x="300.7" y="256">kopiowany, udostępniany</text>
<text x="300.7" y="258.8">ani wykorzystywany jako</text>
<text x="300.7" y="261.6">dokumentacja przez firmy trzecie.</text>
</g>
<g font-size="2">
<text x="383.1" y="227.9">WYMIARY NIETOLEROWANE</text>
<text x="341" y="231.6">OSTRE</text>
<text x="359.5" y="228.9">NIE SKALUJ RYSUNKU</text>
<text x="383.1" y="230.4">WYKONAĆ WEDŁUG:</text>
<text x="341" y="234.1">KRAWĘDZIE</text>
<text x="341" y="236.6">STĘPIĆ</text>
<text x="339.9" y="245.4">WERSJA:</text>
<text x="349.8" y="245.4">1</text>
<text x="340" y="249.4">DATA: 2018-12-12</text>
<text x="339.8" y="257.6">NR. ZŁ.</text>
<text x="339.8" y="253.5">NR. EL.</text>
<text x="351.2" y="257.8">1</text>
<text x="351.2" y="253.4">1</text>
<text x="358.7" y="257.7">SKALA</text>
<text x="367" y="257.7">1:50</text>
<text x="373.9" y="253.8">WYKONAŁ:</text>
<text x="374.1" y="257.7">MASA ORIENTACYJNA:</text>
<text x="387.2" y="253.8">M. KLIMKOWSKI</text>
<text x="398.1" y="257.7">399.01</text>
<text x="339.7" y="262.3">NR RYSUNKU</text>
<text x="358.7" y="261.7">ARKUSZ 1</text>
<text x="374.1" y="261.7">ELEMENT:</text>
<text x="301" y="266.4">TYTUŁ:</text>
</g>
<text font-size="1.3" x="359" y="244">SYMBOL 2</text>
</svg>
